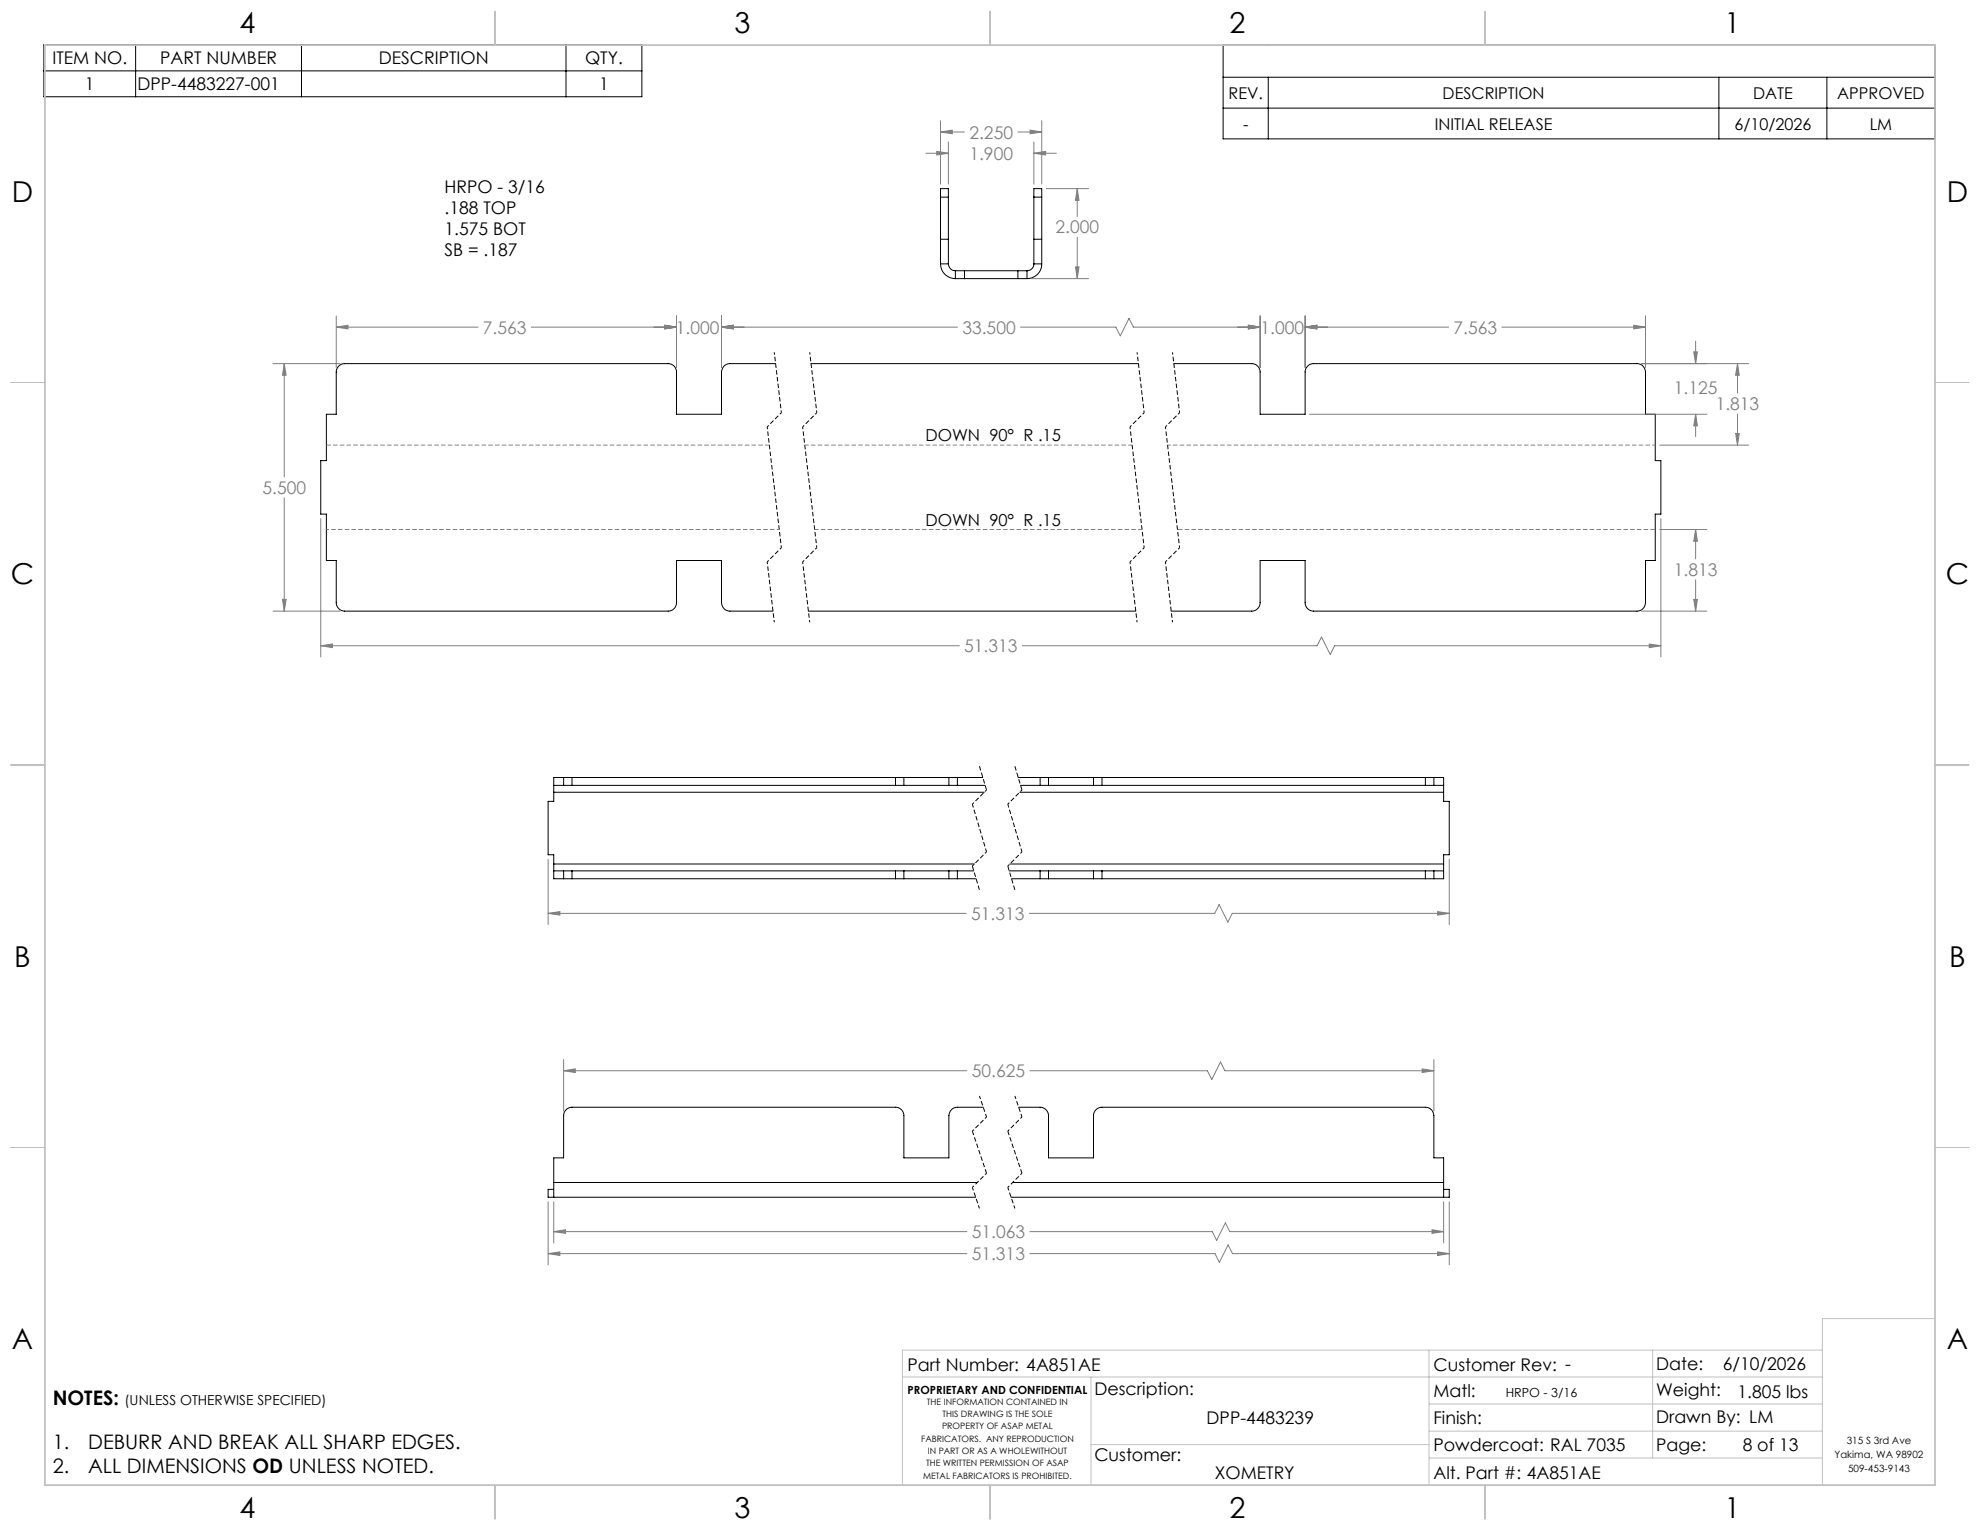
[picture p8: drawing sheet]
<svg xmlns="http://www.w3.org/2000/svg" width="559mm" height="432mm" viewBox="0 0 559 432" stroke-linecap="round" stroke-linejoin="round" font-family="sans-serif">
<g fill="none" stroke="#000" stroke-width=".28">
<path d="M12.4 12.7h168.8v14.6h-168.8zM38.3 12.7v14.6M85.1 12.7v14.6M159.7 12.7v14.6M345.2 12.7h200.9v26.5h-200.9zM12.4 20h168.8M345.2 21.8h200.9M345.2 30.5h200.9M357.9 21.8v17.4M485.1 21.8v17.4M515.6 21.8v17.4M265.4 55.6v-2.4h2.3v2.4"/>
<path d="M265.4 55.6v18.9M265.4 55.6h2.3M267.7 55.6v18.9M291.8 55.6v-2.4h2.2v2.4M291.8 55.6v18.9M291.8 55.6h2.2M294 55.6v18.9M265.4 74.5a4.2 4.2 0 0 0 4.2 4.1M265.4 74.5h2.3M265.4 67.5h2.3M267.7 74.5a1.99 1.99 0 0 0 1.9 1.9M269.6 76.4h20.2"/>
<path d="M269.6 78.6h20.2M269.6 76.4v2.2M272.2 76.4v2.2M287.3 76.4v2.2M289.8 76.4v2.2M291.8 74.5a1.93 1.93 0 0 1-2 1.9M291.8 74.5h2.2M291.8 67.5h2.2M294 74.5a4.1 4.1 0 0 1-4.2 4.1M218.9 102.6h-12.9a2.41 2.41 0 0 0-2.4 2.4v11.9h-12.7v-11.9a2.35 2.35 0 0 0-2.3-2.4h-91.3a2.41 2.41 0 0 0-2.4 2.4v11.9h-2.8v13.1h-1.6v15.1h1.6v13.1h2.8v11.9a2.41 2.41 0 0 0 2.4 2.4h91.3a2.35 2.35 0 0 0 2.3-2.4v-11.9h12.7v11.9a2.41 2.41 0 0 0 2.4 2.4h12.1M228.9 102.6h92.4M331.3 102.6h22a2.41 2.41 0 0 1 2.3 2.4v11.9h12.7v-11.9a2.41 2.41 0 0 1 2.4-2.4h91.3a2.41 2.41 0 0 1 2.4 2.4v11.9h2.7v13.1h1.6v15.1h-1.6v13.1h-2.7v11.9a2.41 2.41 0 0 1-2.4 2.4h-91.3a2.41 2.41 0 0 1-2.4-2.4v-11.9h-12.7v11.9a2.41 2.41 0 0 1-2.3 2.4h-22.8"/>
<path d="M228.1 172.5h92.4M159.1 219.4h2.3M159.1 219.4h-2.8v2.3M159.1 219.4v2.3M161.4 219.4h91.3M161.4 219.4v2.3M252.7 219.4h2.4M252.7 219.4v2.3M255.1 219.4h12.7M255.1 219.4v2.3M267.8 219.4h2.4M267.8 219.4v2.3"/>
<path d="M270.2 219.4h7.2M270.2 219.4v2.3M287.3 219.4h6.2M293.5 219.4h2.4M293.5 219.4v2.3M295.9 219.4h12.7M295.9 219.4v2.3M308.6 219.4h2.4M308.6 219.4v2.3M311 219.4h91.3M311 219.4v2.3M402.3 219.4h2.4"/>
<path d="M402.3 219.4v2.3M404.7 219.4h2.7v2.3M404.7 219.4v2.3M156.3 221.7v1.9M156.3 221.7h2.8M156.3 223.6h121.5M156.3 223.6v2.6h-1.6v15h1.6v2.6M159.1 221.7h2.3M161.4 221.7h91.3M252.7 221.7h2.4M255.1 221.7h12.7M267.8 221.7h2.4"/>
<path d="M270.2 221.7h7.8M287.8 223.6h119.6M288 221.7h5.5M293.5 221.7h2.4M295.9 221.7h12.7M308.6 221.7h2.4M311 221.7h91.3M402.3 221.7h2.4M404.7 221.7h2.7M407.4 221.7v1.9M407.4 223.6v2.6h1.6v15h-1.6v2.6M156.3 243.8v2"/>
<path d="M156.3 245.8v2.2h2.8M156.3 245.8h2.8M156.3 243.8h118.7M159.1 248h2.3M159.1 245.8h2.3M159.1 245.8v2.2M161.4 248h91.3M161.4 245.8h91.3M161.4 245.8v2.2M252.7 248h2.4M252.7 245.8h2.4M252.7 245.8v2.2"/>
<path d="M255.1 248h12.7M255.1 245.8h12.7M255.1 245.8v2.2M267.8 248h2.4M267.8 245.8h2.4M267.8 245.8v2.2M270.2 248h5.2M270.2 245.8h4.6M270.2 245.8v2.2M284.8 245.8h8.7M285 243.8h122.4M285.5 248h8"/>
<path d="M293.5 248h2.4M293.5 245.8h2.4M293.5 245.8v2.2M295.9 245.8v2.2M295.9 248h12.7M295.9 245.8h12.7M308.6 248h2.4M308.6 245.8h2.4M308.6 245.8v2.2M311 245.8v2.2M311 248h91.3M311 245.8h91.3"/>
<path d="M402.3 248h2.4M402.3 245.8h2.4M402.3 245.8v2.2M404.7 245.8v2.2M404.7 245.8h2.7M407.4 243.8v2M407.4 245.8v2.2h-2.7M277.5 312.5h-7.3a2.41 2.41 0 0 0-2.4 2.4v11.9h-12.7v-11.9a2.35 2.35 0 0 0-2.4-2.4h-91.3a2.41 2.41 0 0 0-2.3 2.4v11.9h-2.8v6.9M287.5 312.5h6a2.41 2.41 0 0 1 2.4 2.4v11.9h12.7v-11.9a2.41 2.41 0 0 1 2.4-2.4h91.3a2.41 2.41 0 0 1 2.4 2.4v11.9h2.7v6.9M156.3 333.7v4.2M156.3 335.7h-1.6v2.2h120.6M156.3 333.7h119.5"/>
<path d="M285.8 333.7h121.6M407.4 333.7v4.2M407.4 335.7h1.6v2.2h-123.7"/>
</g>
<g fill="none" stroke="#808080" stroke-width=".28">
<path d="M265.4 37.3l3.3-.6v1zM265.4 34.1v17.9M265.4 37.3h6.8M287.3 37.3h6.7M290.7 36.7l3.3 .6-3.3 .4zM294 34.1v17.9M261.3 43.3h6.4M264.4 42.7l3.3 .6-3.3 .4zM267.7 40.1v11.9M291.8 43.3l3.3-.6v1zM291.8 40.1v11.9M291.8 43.3h6.3"/>
<path d="M295.3 53.2h11.9M304 53.2l.5 3.4h-1zM304 53.2v7.9M291.1 78.6h16.1M303.5 75.3h1l-.5 3.3zM304 67v11.6M94.9 92.3l3.3-.5v1zM94.9 92.3h40M94.9 89.1v14.6M149.9 92.3h41M187.6 91.8l3.3 .5-3.3 .5zM190.9 89.1v14.6"/>
<path d="M203.6 92.3l3.3-.5v1zM203.6 89.1v14.6M203.6 92.3h66.6M288 92.3h26.9l1.3 2.5 2.4-4.9 1.3 2.4h35.7M352.3 91.8l3.3 .5-3.3 .5zM355.6 89.1v14.6M368.3 92.3l3.4-.5v1zM368.3 92.3h40.5M368.3 89.1v14.6M423.9 92.3h40.5M461.1 91.8l3.3 .5-3.3 .5zM464.4 89.1v14.6"/>
<path d="M478 99.3h1l-.5 3.3zM478.5 96.3v6.3M77 102.6h19M80.2 102.6l.6 3.3h-1.1zM80.2 102.6v32M369.6 116.9h112.1M463.3 102.6h30.2M478.5 116.9l.5 3.3h-1zM478.5 116.9v6.4M490.4 102.6l.5 3.3h-1.1zM490.4 102.6v8.3M490.4 116.8v8.8"/>
<path d="M468.4 125.6h25.1M489.8 122.3h1.1l-.5 3.3zM80.2 140.5v32M90.5 146.4v39M468.4 149.4h13.3M468.7 146.4v39M478.5 149.4l.5 3.4h-1zM478.5 149.4v8.3M77 172.5h19M79.7 169.2h1.1l-.6 3.3zM463.3 172.5h18.4M478 169.2h1l-.5 3.3z"/>
<path d="M478.5 163.6v8.9M90.5 182.2l3.3-.4v1zM90.5 182.2h180.3M288.5 182.2h83.2l1.3-2.4 2.4 4.9 1.3-2.5h92M465.5 181.8l3.2 .4-3.2 .6zM154.7 257.8l3.3-.5v1zM154.7 242.5v18.4M154.7 257.8h118M290.5 257.8h52.3l1.3-2.5 2.4 4.9 1.3-2.4h61.2M405.7 257.3l3.3 .5-3.3 .5zM409 242.5v18.4M159.1 299v14.6"/>
<path d="M404.7 299v14.6M159.1 302.2l3.2-.5v1zM159.1 302.2h113.8M290.7 302.2h50l1.3 2.5 2.5-5 1.2 2.5h59M401.4 301.7l3.3 .5-3.3 .5zM154.7 339.2v17.8M156.3 339.2v11.6M407.4 339.2v11.6M409 339.2v17.8M154.7 353.8l3.3-.5v1zM154.7 353.8h118.2M156.3 347.6l3.3-.5v1z"/>
<path d="M156.3 347.6h116.6M290.7 347.6h51.4l1.3 2.5 2.4-5 1.3 2.5h60.3M290.7 353.8h52.2l1.2 2.5 2.5-5 1.2 2.5h61.2M404.1 347.1l3.3 .5-3.3 .5zM405.7 353.3l3.3 .5-3.3 .5z"/>
</g>
<path d="M276.4 216.2l2 6.8M286.4 216.2l2 6.8M274.4 244.4l2 6.7M284.4 244.4l2 6.7" fill="none" stroke="#000" stroke-width=".28" stroke-dasharray="1.3 .6" stroke-linecap="butt"/>
<g fill="none" stroke="#000" stroke-width=".28" stroke-dasharray="1.3 .6" stroke-dashoffset=".7" stroke-linecap="butt">
<path d="M220.5 116.5l-4 4M230.5 116.5l-4 4M322.9 116.5l-4 4M332.9 116.5l-4 4M220.5 154.6l-4 4M230.5 154.6l-4 4M322.9 154.6l-4 4M332.9 154.6l-4 4M278.4 223l-4 4M288.4 223l-4 4M278.4 240.4l-4 4M288.4 240.4l-4 4"/>
<path d="M278.4 315.2l-4 4M288.4 315.2l-4 4M278.4 331.1l-4 4M288.4 331.1l-4 4"/>
</g>
<path d="M274.4 227l4 13.4M284.4 227l4 13.4" fill="none" stroke="#000" stroke-width=".28" stroke-dasharray="1.3 .6" stroke-dashoffset=".3" stroke-linecap="butt"/>
<path d="M276.4 309.3l2 5.9M286.4 309.3l2 5.9M274.4 335.1l2 5.9M284.4 335.1l2 5.9" fill="none" stroke="#000" stroke-width=".28" stroke-dasharray="1.3 .6" stroke-dashoffset=".4" stroke-linecap="butt"/>
<path d="M274.4 319.2l4 11.9M284.4 319.2l4 11.9" fill="none" stroke="#000" stroke-width=".28" stroke-dasharray="1.3 .6" stroke-dashoffset=".1" stroke-linecap="butt"/>
<path d="M218.5 99.4l2 17.1M228.5 99.4l2 17.1M320.9 99.4l2 17.1M330.9 99.4l2 17.1M216.5 120.5l4 34.1M226.5 120.5l4 34.1M318.9 120.5l4 34.1M328.9 120.5l4 34.1M216.5 158.6l2 17M226.5 158.6l2 17M318.9 158.6l2 17M328.9 158.6l2 17" fill="none" stroke="#000" stroke-width=".28" stroke-dasharray="1.3 .6" stroke-dashoffset=".6" stroke-linecap="butt"/>
<path d="M92.1 125.6h125" fill="none" stroke="#808080" stroke-width=".28" stroke-dasharray="1.3 .6" stroke-dashoffset=".1" stroke-linecap="butt"/>
<path d="M219.9 149.4h-127.8" fill="none" stroke="#808080" stroke-width=".28" stroke-dasharray="1.3 .6" stroke-dashoffset=".6" stroke-linecap="butt"/>
<path d="M227.1 125.6h92.4M322.3 149.4h-92.4" fill="none" stroke="#808080" stroke-width=".28" stroke-dasharray="1.3 .6" stroke-dashoffset=".2" stroke-linecap="butt"/>
<path d="M329.5 125.6h137.7" fill="none" stroke="#808080" stroke-width=".28" stroke-dasharray="1.3 .6" stroke-dashoffset=".4" stroke-linecap="butt"/>
<path d="M467.2 149.4h-134.9" fill="none" stroke="#808080" stroke-width=".28" stroke-dasharray="1.3 .6" stroke-dashoffset="-.1" stroke-linecap="butt"/>
<g fill="none" stroke="#c0c0c0" stroke-width=".28">
<path d="M139.7 3.2v9.5M279.4 3.2v9.5M419.1 3.2v9.5M3.1 107.9h9.6M546.1 107.9h9.5M3.1 215.9h9.6M546.1 215.9h9.5M3.1 323.8h9.6M546.1 323.8h9.5M546.1 372.1h-31.8v47M254.7 388.6h259.6M307.9 388.6v30.5"/>
<path d="M403.3 381v38.1M403.3 396.2h111M466.4 381v30.5M514.3 381h-259.6v38.1M139.7 419.1v9.6M279.4 419.1v9.6M307.9 407.7h95.4M403.3 403.9h111M403.3 411.5h111M419.1 419.1v9.6"/>
</g>
<path d="M12.7 12.7h533.4v406.4h-533.4z" fill="none" stroke="#c0c0c0" stroke-width=".5"/>
<path d="M265.4 37.3l3.3-.6v1zM290.7 36.7l3.3 .6-3.3 .4zM264.4 42.7l3.3 .6-3.3 .4zM291.8 43.3l3.3-.6v1zM303.5 75.3h1l-.5 3.3zM304 53.2l.5 3.4h-1zM154.7 257.8l3.3-.5v1zM405.7 257.3l3.3 .5-3.3 .5zM159.1 302.2l3.2-.5v1zM401.4 301.7l3.3 .5-3.3 .5zM404.1 347.1l3.3 .5-3.3 .5zM156.3 347.6l3.3-.5v1zM405.7 353.3l3.3 .5-3.3 .5zM154.7 353.8l3.3-.5v1zM90.5 182.2l3.3-.4v1zM465.5 181.8l3.2 .4-3.2 .6zM79.7 169.2h1.1l-.6 3.3zM80.2 102.6l.6 3.3h-1.1zM187.6 91.8l3.3 .5-3.3 .5zM203.6 92.3l3.3-.5v1zM352.3 91.8l3.3 .5-3.3 .5zM368.3 92.3l3.4-.5v1zM368.3 92.3l3.4-.5v1zM461.1 91.8l3.3 .5-3.3 .5zM187.6 91.8l3.3 .5-3.3 .5zM94.9 92.3l3.3-.5v1zM203.6 92.3l3.3-.5v1zM352.3 91.8l3.3 .5-3.3 .5zM478.5 116.9l.5 3.3h-1zM478 99.3h1l-.5 3.3zM489.8 122.3h1.1l-.5 3.3zM490.4 102.6l.5 3.3h-1.1zM478.5 149.4l.5 3.4h-1zM478 169.2h1l-.5 3.3z" fill="#808080"/>
<g font-size="8.1">
<text x="67.6" y="9.3">4</text>
<text x="207.3" y="9.3">3</text>
<text x="347" y="9.3">2</text>
<text x="486.7" y="9.3">1</text>
<text x="3.3" y="57">D</text>
<text x="549.4" y="57">D</text>
<text x="3" y="164.9">C</text>
<text x="549.1" y="164.9">C</text>
<text x="4" y="272.9">B</text>
<text x="550.1" y="272.9">B</text>
<text x="3.3" y="380.8">A</text>
<text x="549.4" y="380.8">A</text>
<text x="67.6" y="428.4">4</text>
<text x="207.3" y="428.4">3</text>
<text x="347" y="428.4">2</text>
<text x="486.7" y="428.4">1</text>
</g>
<g font-size="5.6">
<text x="14.9" y="396.4">NOTES:</text>
<text x="14.9" y="409">1.</text>
<text x="24.9" y="409">DEBURR AND BREAK ALL SHARP EDGES.</text>
<text x="14.9" y="415.6">2.</text>
<text x="24.9" y="415.6">ALL DIMENSIONS OD UNLESS NOTED.</text>
</g>
<g font-size="4.9">
<text x="14.8" y="18.2">ITEM NO.</text>
<text x="45.2" y="18.2">PART NUMBER</text>
<text x="106.9" y="18.2">DESCRIPTION</text>
<text x="165.1" y="18.2">QTY.</text>
<text x="24" y="25.5">1</text>
<text x="38.8" y="25.5">DPP-4483227-001</text>
<text x="169.1" y="25.5">1</text>
<text x="125.5" y="54.5">HRPO - 3/16</text>
<text x="125.5" y="60.4">.188 TOP</text>
<text x="125.5" y="66.4">1.575 BOT</text>
<text x="125.5" y="72.3">SB = .187</text>
<text x="256.1" y="386.9">Part Number: 4A851AE</text>
<text x="404.6" y="386.8">Customer Rev: -</text>
<text x="467.4" y="386.7">Date:</text>
<text x="486.2" y="386.7">6/10/2026</text>
<text x="308.9" y="393.8">Description:</text>
<text x="404.6" y="394.3">Matl:</text>
<text x="467.4" y="394">Weight:</text>
<text x="490.4" y="394.5">1.805 lbs</text>
<text x="340.5" y="401.9">DPP-4483239</text>
<text x="404.6" y="401.9">Finish:</text>
<text x="467.4" y="401.7">Drawn By: LM</text>
<text x="308.9" y="412.4">Customer:</text>
<text x="404.6" y="409.6">Powdercoat: RAL 7035</text>
<text x="467.4" y="409.4">Page:</text>
<text x="491.8" y="409.6">8 of 13</text>
<text x="342.9" y="417.4">XOMETRY</text>
<text x="404.6" y="417.4">Alt. Part #: 4A851AE</text>
</g>
<g font-size="4.9" fill="#808080">
<text x="273.6" y="39.1">2.250</text>
<text x="273.6" y="45.1">1.900</text>
<text x="297.9" y="65.9">2.000</text>
<text x="136.3" y="94.2">7.563</text>
<text x="190.8" y="94.2">1.000</text>
<text x="271.6" y="94.2">33.500</text>
<text x="355.7" y="94.2">1.000</text>
<text x="410.2" y="94.2">7.563</text>
<text x="472.4" y="111.1">1.125</text>
<text x="484.2" y="115.8">1.813</text>
<text x="74.1" y="139.4">5.500</text>
<text x="472.4" y="162.5">1.813</text>
<text x="272.1" y="184.1">51.313</text>
<text x="274.1" y="259.6">51.313</text>
<text x="274.3" y="304">50.625</text>
<text x="274.3" y="349.4">51.063</text>
<text x="274.2" y="355.7">51.313</text>
</g>
<g font-size="4.7">
<text x="261.2" y="124.6">DOWN 90° R .15</text>
<text x="261.2" y="148.4">DOWN 90° R .15</text>
</g>
<g font-size="4.6">
<text x="346.7" y="27.9">REV.</text>
<text x="407.1" y="27.9">DESCRIPTION</text>
<text x="494.8" y="27.9">DATE</text>
<text x="518.5" y="27.9">APPROVED</text>
<text x="350.8" y="36.6">-</text>
<text x="404.9" y="36.6">INITIAL RELEASE</text>
<text x="489.5" y="36.6">6/10/2026</text>
<text x="527.7" y="36.6">LM</text>
</g>
<text font-size="3.9" x="35.2" y="396.4">(UNLESS OTHERWISE SPECIFIED)</text>
<text font-size="3.5" x="424.9" y="394.2">HRPO - 3/16</text>
<text font-size="3.2" x="256.1" y="393.4">PROPRIETARY AND CONFIDENTIAL</text>
<g font-size="2.8">
<text x="521.2" y="407.7">315 S 3rd Ave</text>
<text x="517.8" y="411.5">Yakima, WA 98902</text>
<text x="521.6" y="415.3">509-453-9143</text>
</g>
<g font-size="2.5">
<text x="261.6" y="396.5">THE INFORMATION CONTAINED IN</text>
<text x="266" y="399.9">THIS DRAWING IS THE SOLE</text>
<text x="260" y="406.9">FABRICATORS. ANY REPRODUCTION</text>
<text x="265.9" y="403.4">PROPERTY OF ASAP METAL</text>
<text x="261.4" y="413.8">THE WRITTEN PERMISSION OF ASAP</text>
<text x="261.8" y="410.4">IN PART OR AS A WHOLEWITHOUT</text>
<text x="260.5" y="417.3">METAL FABRICATORS IS PROHIBITED.</text>
</g>
</svg>
